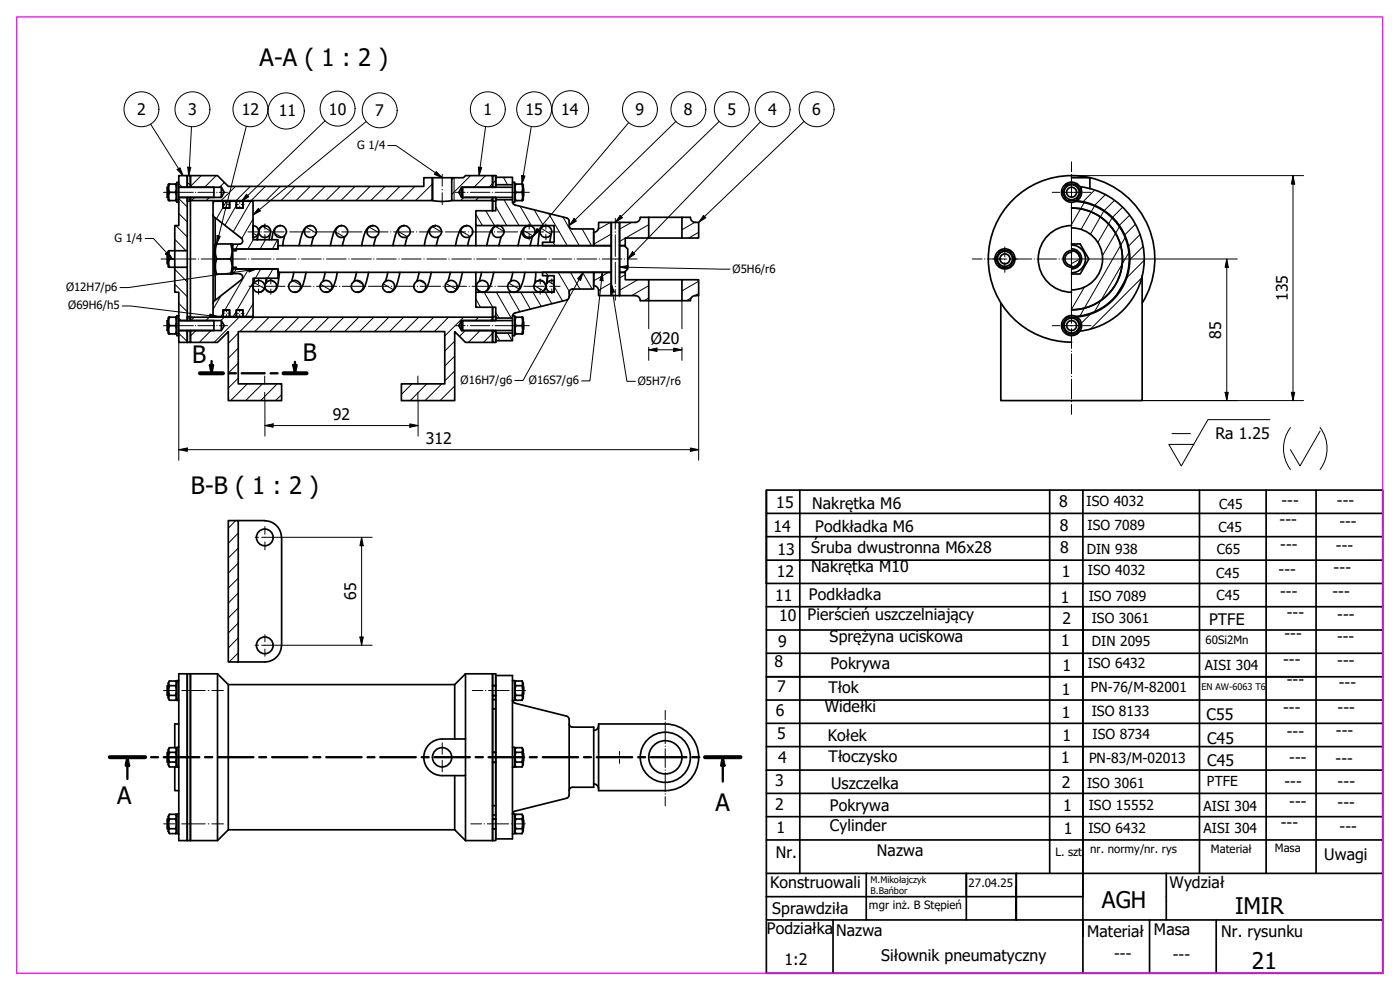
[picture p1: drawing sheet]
<svg xmlns="http://www.w3.org/2000/svg" width="420mm" height="297mm" viewBox="0 0 420 297" stroke-linecap="round" stroke-linejoin="round" font-family="sans-serif">
<!-- layer: Kreskowanie (ISO) -->
<g fill="none" stroke="#000" stroke-width=".3">
<path d="M53.7 55.1l1 1.1M53.7 59.6l2.5 2.5M55.8 52.7l.4 .4M56.2 54.8l.9 .6M56.2 59.5l.9 .6M58.4 59.2l-1 1M60.4 52.7l-3.3 3.2M62.9 59.2l-1.1 1M64.9 52.7l-3.5 3.5M67.3 54.8l-1.5 1.4M70.7 55.9l-4.3 4.3M75.1 55.9l-4.2 4.3"/>
<path d="M79.6 55.9l-4.2 4.3M84.1 55.9l-4.3 4.3M88.6 55.9l-4.3 4.3M93.1 55.9l-4.3 4.3M97.6 55.9l-4.3 4.3M102.1 55.9l-4.3 4.3M106.6 55.9l-4.3 4.3M111.1 55.9l-4.3 4.3M115.6 55.9l-4.3 4.3M120 55.9l-4.2 4.3M124.5 55.9l-4.2 4.3M129.9 59.6l-.7 .6"/>
<path d="M129.9 55.1l-5.2 5.1M136.1 53.3l-.5 .6M139.2 59.2l-1 1M141.2 52.7l-5.6 5.6M143.7 59.2l-1 1M145.7 52.7l-3.5 3.5M148.2 59.2l-1 1M148.8 54.1l-2.1 2.1M151.1 53.2l1.2 2.2M151.3 59.9l4.5 7.8M324.9 56.2l-.5 .5M328.5 57.1l-3.5 3.5"/>
<path d="M331.7 58.5l-3.2 3.1M52.5 71.8l3.3 3.4M52.8 67.7l3.4 3.4M53.7 64.1l2.5 2.5M64.3 60.4l-.4 .7M67.9 60.4l-2.9 5.2M70.9 61.6l-3.4 6M71.5 73.3l-.8 1.4M72.5 60.4l.4 .5M75.3 60.4l-5.3 9.2M75.9 65.7l-3.4 5.9M75.9 70l1.3 .7"/>
<path d="M76 71.9l-1.6 2.8M78.7 67.9l2.5 1.4M79.7 71.9l-1.7 2.8M82.5 70l2 1.2M83.3 71.9l-1.6 2.8M91.9 68.2l3 1.7M100.8 69.6l2.5 1.5M110.8 68.1l2.9 1.7M119.5 69.5l2.7 1.5M129.7 68l2.8 1.6M138.3 69.3l2.8 1.6M142.8 64.3l2 3.4"/>
<path d="M145.8 63.2l2.6 4.5M148.7 67.9l2.6 1.6M148.8 62l3.3 5.7M156.1 61.9l3.3 5.8M157.1 69.1l2.9 1.7M160.3 63l2.8 4.7M162.4 68.5l3 1.8M162.8 73.6l.1 .1M164.7 64.1l5.5 9.6M166 72.7l.6 1M168.9 65.1l5 8.6M174.7 68.7l2.8 5"/>
<path d="M183.2 66.7l-3.7 2.1M183.5 70.2l-5.3 3.1M189.5 66.7l-3.6 2.1M194.7 71l-.7 .4M194.7 67.4l-8.8 5M204.9 65.2l-.2 .1M208.6 66.7l-3.9 2.2M209.7 69.7l-3 1.7M321.8 60.7l-.2 .4M321.9 75.3l-.3 .1M324.1 77.7l-2.5 1.4M325.4 60.8l-3.8 6.6"/>
<path d="M328.5 61.8l-4.1 7.1M331.2 63.4l-4 6.9M333.7 65.5l-4.3 7.3M334.4 60.2l-3.1 3M335.9 68.1l-5.1 8.7M336.9 62.2l-3.1 3.1M337.6 71.4l-13.5 23.4M338.8 75.8l-10.3 17.7M339 64.6l-3.1 3.1M340.7 67.4l-3.2 3.1M342.1 70.4l-3.5 3.5M343 74l-4 4"/>
<path d="M343.3 78.2l-5.2 5.2M52.5 85.3l3.7 3.7M52.5 80.8l3.7 3.8M53.7 100l2.5 2.5M53.7 95.5l.7 .7M53.7 91l2.5 2.5M56.2 95.2l.9 .6M56.8 99.2l.3 .2M58.3 95.2l-1 1M58.8 99.2l-1.7 1.6M62.8 95.2l-1 1M63.3 99.2l-3.5 3.5"/>
<path d="M66.3 88.8l-2.4 4M67.3 95.2l-1 1M70.9 80.7l-.8 1.4M70.9 93.4l-.9 1.6M70.9 94.8l.2 .2M71.5 100l-3 3M71.8 95.2l-7.5 7.5M74.6 80.7l-8.2 14.3M75.9 84.8l-4.8 8.2M75.9 91.1l-2.2 3.9M76.3 95.2l-4.3 4.3M76.3 84.8l3 1.7"/>
<path d="M78.2 80.7l-1.6 2.8M79.8 86.9l1.5 .8M80.8 95.2l-4.3 4.3M81.6 84.3l1 .5M81.9 80.7l-1.6 2.8M85.3 95.2l-4.3 4.3M88 84.3l2.2 1.2M89.7 95.2l-4.2 4.3M94.2 95.2l-4.2 4.3M96.1 85.3l3.1 1.7M98.7 95.2l-4.3 4.3M103.2 95.2l-4.3 4.3"/>
<path d="M107 84.2l1.9 1.1M107.7 95.2l-4.3 4.3M112.2 95.2l-4.3 4.3M115 85.1l3 1.8M116.7 95.2l-4.3 4.3M121.2 95.2l-4.3 4.3M124.7 87.1l.9 .5M125.7 95.2l-4.4 4.3M126 84.2l1.6 .9M130.2 95.2l-4.3 4.3M133.9 85.1l3 1.7M134.6 95.2l-4.2 4.3"/>
<path d="M139.1 95.2l-5.6 5.6M139.6 99.2l-1.7 1.7M142.8 89.7l1.4 2.5M143.3 86.8l1.5 .9M143.6 95.2l-1 1M144.1 99.2l-3.5 3.5M145.1 84.2l1.1 .6M145.3 87.7l2.6 4.5M148.3 95l-1.2 1.2M148.6 99.2l-3.5 3.5M148.8 93.8l1 1.6M149 87.7l4.4 7.7"/>
<path d="M152.4 99.9l1.3 2.3M152.7 87.7l3.3 5.8M152.7 84.9l3.1 1.8M156.3 87.7l2.9 5.1M160 87.7l2.4 4.2M160.3 85.6l2.8 1.7M163.6 87.7l2 3.4M163.8 81.7l.6 1M164.7 84.5l1.6 1M166.3 86l2.5 4.3M167.5 81.7l3.4 5.8M171.2 81.7l2.9 5"/>
<path d="M174.8 81.7l2.9 5M182.6 81.7l-4.4 2.6M183.5 88.6l-.3 .1M183.5 84.9l-3.9 2.2M187.6 82.4l-1.7 1M191.4 83.9l-5.5 3.2M194.7 89.4l-1.4 .8M194.7 85.7l-5.2 3M207.5 89.3l-1.5 .9M209.7 88.1l-1.2 .7M209.7 84.4l-5 2.9M325.4 86.2l-3.8 6.6"/>
<path d="M327.3 94.2l-2.8 2.8M337.7 84l-2.6 4.4M342.6 83.4l-15.3 15.3M56.2 102.5l.3 .2M71.5 113.5l-3 2.9M71.5 109l-3 2.9M71.5 104.4l-3 3.1M74.2 115.2l-5 5M78.7 115.2l-5 5M83.2 115.2l-5 5M84.5 118.4l-1.8 1.8M123.6 115.2l-3.1 3.1"/>
<path d="M128.1 115.2l-5 5M132.6 115.2l-5 5M136.5 115.8l-4.4 4.4M136.5 111.3l-3 3M136.5 106.9l-3 2.9M136.5 102.3l-3 3M148.8 100.1l1.2 2.1M70.7 156.2l-2.2 2.3M71.5 159.9l-3 3.1M71.5 177.9l-3 3.1M71.5 173.5l-3 3M71.5 169l-3 2.9"/>
<path d="M71.5 164.5l-3 2.9M71.5 195.9l-2.7 2.7M71.5 191.4l-3 3M71.5 186.9l-3 3M71.5 182.4l-3 3"/>
</g>
<!-- layer: Widoczne (ISO) -->
<g fill="none" stroke="#000" stroke-width=".51">
<path d="M50.5 56.2h-.3v3h.3M50.9 55.2a3.1 3.1 0 0 0 0 2.5M50.9 57.7a3.1 3.1 0 0 0 0 2.5M50.9 57.7h1.8M52.7 55.2l.2 1.2-.2 3.8M53.1 54.7h.6v6h-.6zM53.1 55.5l-.2-.3h-2.3l-.1 .3 .1 4.7h2.3l.2-.3M53.7 54.7v-2h2.5v3.5h-2.5h10.5v3h-10.5M56.2 59.2v16h-3.7v-7.5h1.2v-7M56.2 52.7h.9v3.5h-.9zM56.2 59.2h.9v1.2h-.9zM66.4 56.2l.9 1.5-.9 1.5h-9.3v1h72.8v-6.9h-2.7v2.6h-58.7l-3.2-3.2h-8.2v3.5h9.3v3"/>
<path d="M129.9 53.3h5.7M135.6 53.3h3.5l.6-.6h8.1v3.5h-9.2l-.9 1.5 .9 1.5h9.2v1h-12.2zM138.6 56.2v.2M138.6 59v.2M138.9 56.2v3M147.8 52.7h1v3.5h-1zM147.8 59.2h1v1.2h-1zM148.8 52.7v.5M148.8 55.4v.8M148.8 59.2v.7M148.8 55.4h5M153.8 59.9h-5v3.3h-6v4.5h23.5v5h-3.5v1h15.4v-5h-6.4a.99 .99 0 0 1-1-1v-1.4"/>
<path d="M153.8 54.7v-1.5h-5v2.2M153.8 56.2h-14.9l-.5 .3v2.4l.5 .3h14.9M153.8 54.7h.6v6h-.6zM154.4 55.5l.2-.3h2.2l.2 .3v4.4l-.2 .3h-2.2l-.2-.3M154.8 55.2a3.1 3.1 0 0 0 0 2.5 3.1 3.1 0 0 0 0 2.5M154.8 57.7h1.9M156.7 57.7l.1 1.3-.1 1.2M156.7 55.2l.1 1.2-.1 1.3M157 56.4v2.6M320.2 55.2h2.8l1.5 2.5-1.5 2.5h-2.8l-1.5-2.5zM321.6 53.3h5.5v3.3M324.1 56a21.8 21.8 0 0 1 19.3 21.7 21.8 21.8 0 0 1-19.3 21.6"/>
<path d="M50.5 76.2h-.3v3h.3M50.6 75.2h1.9v5h-1.9l-.1-.3zM50.9 75.2a3.1 3.1 0 0 0 0 2.5M50.9 77.7a3.1 3.1 0 0 0 0 2.5M50.9 77.7h1.6M56.2 75.2v5M57.1 60.4v34.6M63.9 64.4l.2 .6 .5 .3M63.9 64.4v-4h3v2h2v-2h2v2h2v-2h3v11.5h7.5v2.8h-13.6M63.9 64.4v30.6h3v-2h2v2h2v-2h2v2h3v-11.5h7.5v-2.8h-13.6M64.5 75.7v4M64.6 65.3l7.9 6.2a.98 .98 0 0 1 .3 1.1 .98 .98 0 0 1-.9 .7"/>
<path d="M64.6 65.3v8M65 73.2a6.9 6.9 0 0 0 0 4.5 6.9 6.9 0 0 0 0 4.5M65 77.7h4.2M66.9 60.4h2v2h-2zM69.2 73.2a5.9 5.9 0 0 1 0 4.5 5.9 5.9 0 0 1 0 4.5M69.8 75.2h1.1v-.5h12.5v-1h100.1v8h-100.1v-1h-12.5v-.5h-1.1M69.8 73.6l-.1-.4h-5.1l-.1 .4v8.2l.1 .4h5.1l.1-.4M69.8 73.6v8.2M70.9 60.4h2v2h-2zM71.8 73.3h-2v.3M75.9 67.7a1.78 1.78 0 0 1 1.8 1.8 1.78 1.78 0 0 1-1.8 1.7zM77.4 70.3l-.2 1.6"/>
<path d="M77.4 70.4l-.2 1.5M79.5 67.7l-.8 .2-.7 .5-.4 .9M81 70.4l-.2 1.5M84.1 67.7a2.76 2.76 0 0 0-2.3 2.8l-.3 1.4M85.4 70.7l-.6 3M93.2 67.7a2.84 2.84 0 0 0-2.6 2.5l-.9 3.5M94.1 71l-.7 2.7M102.6 67.7a3.1 3.1 0 0 0-2.8 3.2l-.7 2.8M103.5 71l-.8 2.7M112 67.7a2.71 2.71 0 0 0-2.6 2.5l-.9 3.5M112.9 71l-.8 2.7M121.3 67.7a2.72 2.72 0 0 0-2.5 2.5l-.9 3.5"/>
<path d="M122.3 71l-.8 2.7M129.9 60.2a16.2 16.2 0 0 0 5.7 0M130.7 67.7a2.72 2.72 0 0 0-2.5 2.5l-.9 3.5M131.6 71l-.7 2.7M140.1 67.7a2.72 2.72 0 0 0-2.5 2.5l-.9 3.5M141 71l-.7 2.7M142.8 67.7v6M147.8 60.2v3M149.4 67.7a3.2 3.2 0 0 0-2.7 3.2l-.7 2.8M150.4 71l-.7 2.7M153.8 60.7l.3 .5 .4 .3 15.6 3.9 .5 .4 .2 .6M157 68.8a14.5 14.5 0 0 0-1.6 4.9"/>
<path d="M158.7 67.7a1.87 1.87 0 0 0-1.9 2.4 1.87 1.87 0 0 0 3 .9M159.8 70.9l-.7 2.8M163.8 67.7a2.16 2.16 0 0 0-2 2.4l-.4 3.6M165.4 70.4l-.4 2.3M178.2 69.7v4h5.3v-7h-3.9v1.5a1.49 1.49 0 0 1-1.5 1.5M183.5 66.7h2.4v22h-2.4zM185.9 73.7h1.5l1 1v6l-1 1h-1.5zM187.6 73.7v.3M190.7 66.7h-4.8v7h1.7v-2.3h7.1v-6.2h-2.5a1.49 1.49 0 0 1-1.5 1.5M194.7 71.4h10M194.7 65.2h10M208.7 66.7h1v4.7h-5v-6.2h2.5a1.49 1.49 0 0 0 1.5 1.5"/>
<path d="M300.2 75.2h2.8l1.5 2.5-1.5 2.5h-2.8l-1.5-2.5zM321.6 73.2h2.6l2.6 4.5-2.6 4.5h-2.6M321.6 67.7a10 10 0 0 0-10 10 10 10 0 0 0 10 10M321.6 75.7a2 2 0 0 0-2 2 2 2 0 0 0 2 2M321.6 74.7a3 3 0 0 1 3 3 3 3 0 0 1-3 3M321.6 73.5a4.2 4.2 0 0 1 4.2 4.2 4.2 4.2 0 0 1-4.2 4.1M321.6 68.4a9.3 9.3 0 0 1 9.3 9.3 9.3 9.3 0 0 1-9.3 9.3M321.6 62.4a15.3 15.3 0 0 1 15.3 15.3 15.3 15.3 0 0 1-15.3 15.2M322.8 60.4a17.3 17.3 0 0 1 16.1 17.3 17.3 17.3 0 0 1-16.1 17.2M323.1 60.3a17.5 17.5 0 0 1 16 17.4 17.5 17.5 0 0 1-16 17.4M50.5 96.2h-.3v3h.3M50.9 95.2a3.3 3.3 0 0 0 0 2.5"/>
<path d="M50.9 97.7a3.1 3.1 0 0 0 0 2.5M50.9 97.7h1.8M52.7 95.2l.2 1.2-.2 3.8M53.1 94.7h.6v6h-.6zM53.1 95.5l-.2-.3h-2.3l-.1 .3 .1 4.7h2.3l.2-.3M53.7 94.7v-7h-1.2v-7.5h3.7v16h-2.5h10.5v3h-10.5h2.5v3.5h-2.5v-2M56.2 99.2h.9v3.5h-.9zM56.2 95h.9v1.2h-.9zM57.1 95.2h90.7v1h-9.2l-.9 1.5 .9 1.5h9.2v3.5h-8.1l-3.2-3.2v20.7h-16v-5h13v-15.7h-62v15.7h13v5h-16v-20.7l-3.2 3.2h-8.2v-3.5h9.3l.9-1.5-.9-1.5h-9.3zM64.6 82.1v8M64.6 90.1l-.5 .4-.2 .5M66.4 96.2v3"/>
<path d="M66.9 93h2v2h-2zM69.8 81.8v.3h2M70.9 93h2v2h-2zM71.9 82.2a.98 .98 0 0 1 .9 .6 .98 .98 0 0 1-.3 1.1M72.5 83.9l-7.9 6.2M76.3 83.5l-.2 1.5M79.5 86.2l-.7 1.1-1.1 .4M79.9 83.5l-.2 1.6M80.1 83.5l-.2 1.3M83.9 81.7l-.7 4.3a1.98 1.98 0 0 1-1.9 1.7M88.2 81.7l-.7 2.7M91.9 81.7l-.3 1a6.6 6.6 0 0 1-2.1 4.7l-1 .3"/>
<path d="M97.6 81.7l-.7 2.7M101.2 81.7a9.8 9.8 0 0 1-2.1 5.5l-1.2 .5M107 81.7l-.8 2.7M110.6 81.7a9.8 9.8 0 0 1-2.1 5.5l-1.2 .5M116.4 81.7l-.8 2.7M120 81.7a9 9 0 0 1-2.3 5.7l-1.1 .3M125.8 81.7l-.8 2.7M129.4 81.7a9 9 0 0 1-2.3 5.7l-1.1 .3M135.2 81.7l-.8 2.7M138.6 96.2v.2M138.6 99v.2M138.8 81.7l-.7 2.8a3.2 3.2 0 0 1-2.7 3.2"/>
<path d="M138.9 96.2v3M142.8 81.7v6M144.5 81.7l-.7 2.7M147.8 99.2h1v3.5h-1zM147.8 95h1v1.2h-1zM147.8 92.2v3M148.2 81.7a9.8 9.8 0 0 1-2.1 5.5l-1.3 .5M148.8 95.4v.8M148.8 99.2v.7M153.8 99.9h-5v2.3h5v-1.5M153.8 96.2h-14.9l-.5 .3v2.4l.5 .3h14.9M153.8 94.7h.6v6h-.6z"/>
<path d="M153.8 94.7l.3-.5 .5-.3 15.5-3.9 .7-.6a3.2 3.2 0 0 1 .3-2.4l.7-.3h6.4v-5h-15.4v1h3.5v5h-23.5v4.5h6v3.2h5M153.9 81.7l-.7 2.7M154.4 95.5l.2-.3h2.2l.2 .3v4.4l-.2 .3h-2.2l-.2-.3M154.8 95.2a3.3 3.3 0 0 0 0 2.5 3.1 3.1 0 0 0 0 2.5M154.8 97.7h1.9M156.7 97.7l.1 1.3-.1 1.2M156.7 95.2l.1 1.2-.1 1.3M157 96.4v2.5M157.5 81.7a9.8 9.8 0 0 1-2.1 5.5l-1.2 .5M160.8 81.7l-.3 3.2M161.1 84.4a1.78 1.78 0 0 1 2.7 1 1.78 1.78 0 0 1-1.7 2.3M163.9 86.2l-.4 .7"/>
<path d="M164.3 82.7l-.2 2.4M164.4 82.7l-.3 2.3M164.5 84.5l1.1-.4 .7 .2v3.3a1.78 1.78 0 0 1-2.2-.8 1.78 1.78 0 0 1 .4-2.3zM166.3 87.6l-.6 .1M178.1 85.7a1.49 1.49 0 0 1 1.5 1.5v1.5h3.9v-7h-5.3v4M187.6 81.5v.2M190.7 88.7h-4.8v-7h1.7v2.2h7.1v6.3h-2.5a1.49 1.49 0 0 0-1.5-1.5M194.7 83.9h10M194.7 90.2h10M208.7 88.7h1v-4.8h-5v6.3h2.5a1.49 1.49 0 0 1 1.5-1.5M320.2 95.2h2.8l1.5 2.5-1.5 2.5h-2.8l-1.5-2.5zM342.8 82.7v37.5h-42.4v-29.2"/>
<path d="M342.8 90.9a25 25 0 0 0-12.1-36.5 25 25 0 0 0-33.7 18.7 25 25 0 0 0 24.6 29.6M148.8 102.2v.5M68.5 156.2h3v42.4h-3zM71.5 156.2h8M79.5 156.3a5 5 0 0 1 5 4.9v32.4M71.5 198.6h8M84.5 193.6a5 5 0 0 1-5 5M50.5 205.7h-.3v3h.3M50.9 204.3a1.09 1.09 0 0 0 0 1.4 4.3 4.3 0 0 0 0 2.9 1.18 1.18 0 0 0 0 1.5M50.9 204.3l-.4 .7v4.4l.4 .7h1.8M50.9 205.7h1.8M50.9 208.6h1.8"/>
<path d="M50.9 204.3h1.8M52.7 204.3l.2 .7-.2 .7 .2 1.5-.2 2.9M52.7 204.3l.4 .7M53.1 209.4l-.4 .7M53.7 202.2h2.5v50h-2.5zM53.7 204.2h-.6v6h.6M53.7 217.2h-1.2v7.1M56.2 202.2h.9v50h-.9zM65.3 202.2h-8.2v50h8.2l3.2-3.2M65.3 202.2l3.2 3.2h68M65.3 202.2v50M68.5 205.4v43.6"/>
<path d="M136.5 205.4v16.3M139.7 202.2h9.1v50h-1M139.7 202.2v19.5M139.7 202.2l-3.2 3.2M147.8 202.2v50M147.8 212.7h1M147.8 209.9h1M147.8 205.7h1M147.8 208.7h1M148.8 202.7h5v49h-5zM153.8 204.2h.6v6h-.6l.5 .7 15.8 4 .7 .6v23.1M154.4 209.4l.4 .7"/>
<path d="M154.8 204.3a1.09 1.09 0 0 0 0 1.4 4.3 4.3 0 0 0 0 2.9 1.18 1.18 0 0 0 0 1.5M154.8 205.7h1.9M154.8 204.3l-.4 .7M154.8 210.1h1.9M154.8 208.6h1.9M154.8 204.3h1.9M156.7 204.3l.1 .7-.1 .7 .1 1.5-.1 2.9M156.7 204.3l.3 .7v4.4l-.3 .7M157 206v2.5M170.8 217.2a.99 .99 0 0 0 1 1h6.4v18h-6.4a.98 .98 0 0 0-1 1M179.6 217.7a1.49 1.49 0 0 1-1.5 1.5M179.6 217.2h20.1a10 10 0 0 1 10 10 10 10 0 0 1-10 10h-20.1z"/>
<path d="M50.5 225.7h-.3v3h.3M50.9 224.3a1.09 1.09 0 0 0 0 1.4 4.3 4.3 0 0 0 0 2.9 1.18 1.18 0 0 0 0 1.5M50.9 224.3l-.4 .7v4.4l.4 .7h1.8M50.9 225.7h1.8M50.9 228.6h1.8M50.9 224.3h1.8M52.5 230.1v7.1h1.2M52.7 224.3l.2 .7-.2 .7 .2 1.5-.2 2.9M52.7 224.3l.4 .7M53.1 229.4l-.4 .7M53.7 224.2h-.6v6h.6M132.7 221.7a5.5 5.5 0 0 0-5.5 5.5 5.5 5.5 0 0 0 5.5 5.5"/>
<path d="M132.7 221.7h7M136.5 232.7v16.3M139.7 221.7v11h-7M139.7 232.7v19.5M147.8 225.7h1M147.8 228.7h1M153.8 224.2h.6v6h-.6M154.4 229.4l.4 .7M154.8 224.3a1.09 1.09 0 0 0 0 1.4 4.3 4.3 0 0 0 0 2.9 1.18 1.18 0 0 0 0 1.5M154.8 225.7h1.9M154.8 228.6h1.9M154.8 224.3l-.4 .7"/>
<path d="M154.8 230.1h1.9M154.8 224.3h1.9M156.7 224.3l.1 .7-.1 .7 .1 1.5-.1 2.9M156.7 224.3l.3 .7v4.4l-.3 .7M157 226v2.5M170.8 238.5l-.2 .6-.5 .4-15.8 4-.5 .7h.6v6h-.6M178.1 235.2a1.49 1.49 0 0 1 1.5 1.5M50.5 245.7h-.3v3h.3M50.9 244.3a1.09 1.09 0 0 0 0 1.4 4.3 4.3 0 0 0 0 3 1.18 1.18 0 0 0 0 1.4M50.9 244.3l-.4 .7v4.4l.4 .7h1.8M50.9 245.7h1.8M50.9 248.7h1.8"/>
<path d="M50.9 244.3h1.8M52.7 244.3l.2 .7-.2 .7 .2 1.5-.2 2.9M52.7 244.3l.4 .7M53.1 249.4l-.4 .7M53.7 244.2h-.6v6h.6M68.5 249h68M136.5 249l3.2 3.2M139.7 252.2h8.1M147.8 241.7h1M147.8 244.5h1M147.8 245.7h1M147.8 248.7h1"/>
<path d="M154.4 249.4l.4 .7M154.8 244.3a1.09 1.09 0 0 0 0 1.4 4.3 4.3 0 0 0 0 3 1.18 1.18 0 0 0 0 1.4M154.8 245.7h1.9M154.8 244.3l-.4 .7M154.8 250.1h1.9M154.8 248.7h1.9M154.8 244.3h1.9M156.7 244.3l.1 .7-.1 .7 .1 1.5-.1 2.9M156.7 244.3l.3 .7v4.4l-.3 .7M157 246v2.5"/>
<circle cx="321.6" cy="57.7" r="3"/>
<circle cx="321.6" cy="57.7" r="1.49"/>
<circle cx="321.6" cy="57.7" r="2.25"/>
<circle cx="79.5" cy="69.5" r="1.78"/>
<circle cx="84.1" cy="69.5" r="1.78"/>
<circle cx="93.2" cy="69.5" r="1.8"/>
<circle cx="102.5" cy="69.5" r="1.78"/>
<circle cx="111.9" cy="69.5" r="1.8"/>
<circle cx="121.3" cy="69.5" r="1.8"/>
<circle cx="130.7" cy="69.5" r="1.8"/>
<circle cx="140.1" cy="69.5" r="1.8"/>
<circle cx="149.5" cy="69.5" r="1.78"/>
<circle cx="158.8" cy="69.5" r="1.78"/>
<circle cx="163.8" cy="69.5" r="1.74"/>
<circle cx="301.6" cy="77.7" r="3"/>
<circle cx="301.6" cy="77.7" r="1.49"/>
<circle cx="301.6" cy="77.7" r="2.25"/>
<circle cx="321.6" cy="77.7" r="2.51"/>
<circle cx="77.7" cy="85.9" r="1.76"/>
<circle cx="81.3" cy="85.9" r="1.76"/>
<circle cx="88.4" cy="85.9" r="1.78"/>
<circle cx="97.8" cy="85.9" r="1.78"/>
<circle cx="107.2" cy="85.9" r="1.78"/>
<circle cx="116.6" cy="85.9" r="1.78"/>
<circle cx="126" cy="85.9" r="1.78"/>
<circle cx="135.4" cy="85.9" r="1.76"/>
<circle cx="144.8" cy="85.9" r="1.78"/>
<circle cx="154.2" cy="85.9" r="1.78"/>
<circle cx="162" cy="85.9" r="1.78"/>
<circle cx="321.6" cy="97.7" r="3"/>
<circle cx="321.6" cy="97.7" r="1.49"/>
<circle cx="321.6" cy="97.7" r="2.25"/>
<circle cx="79.5" cy="161.2" r="2.51"/>
<circle cx="79.5" cy="193.6" r="2.51"/>
<circle cx="132.7" cy="227.2" r="2.89"/>
<circle cx="199.7" cy="227.2" r="7.5"/>
<circle cx="199.7" cy="227.2" r="5"/>
</g>
<!-- layer: Linia przerwania (ISO) -->
<path d="M321.6 52.7v2M321.6 60.7v34M321.6 100.7v2" fill="none" stroke="#000" stroke-width=".3"/>
<!-- layer: Linia przekroju (ISO) -->
<g fill="none" stroke="#000" stroke-width=".7">
<path d="M60 112h6.9M63 109.5h.9l-.4 2.5zM63.5 108.3v3.7M68.7 112h2.1M72.5 112h6.9M81.2 112h2.1M85.1 112h6.9M88 109.5h1l-.5 2.5zM88.5 108.6v3.4M33 227.2h10.6M38.2 227.2l.5 2.5h-1zM38.2 227.2v6.5"/>
<path d="M45.3 227.2h2.1M49.1 227.2h10.7M61.5 227.2h2.2M65.4 227.2h10.7M77.8 227.2h2.1M81.7 227.2h10.6M94 227.2h2.1M97.9 227.2h10.6M110.3 227.2h2.1M114.1 227.2h10.7M126.6 227.2h2.1M130.4 227.2h10.6"/>
<path d="M142.7 227.2h2.2M146.6 227.2h10.7M159 227.2h2.1M162.9 227.2h10.6M175.3 227.2h2.1M179.1 227.2h10.6M191.5 227.2h2.1M195.3 227.2h10.7M207.8 227.2h2.1M211.6 227.2h10.6M216.9 227.2l.5 2.5h-1zM216.9 227.2v7.3"/>
</g>
<path d="M60 112h6.9M85.1 112h6.9M33 227.2h10.6M211.6 227.2h10.6" fill="none" stroke="#000" stroke-width="1.2"/>
<path d="M63 109.5h.9l-.4 2.5zM88 109.5h1l-.5 2.5zM38.2 227.2l.5 2.5h-1zM216.9 227.2l.5 2.5h-1z" fill="#000"/>
<!-- layer: Geometria szkicu (ISO) -->
<g fill="none" stroke="#000" stroke-width=".3">
<path d="M49.1 57.7h2.5M52.3 57.7h.1M53 57.7h5M58.6 57.7h.1M59.4 57.7h5M65 57.7h.2M65.8 57.7h2.5M129.6 53.3v6.9h.5M132.7 52.3v3.6M132.7 56.8v.1M132.7 57.8v3.6M135.8 53.3h.5v6.9"/>
<path d="M136.7 57.7h2.9M140.3 57.7h.1M141.2 57.7h5.8M147.7 57.7h.1M148.6 57.7h5.8M155.1 57.7h.2M156 57.7h2.9M315.8 57.7h2.3M318.6 57.7h.1M319.3 57.7h4.5M321.6 48.6v2.9M321.6 52.3v.1"/>
<path d="M321.6 53.1v6M321.6 59.9v.1M324.5 57.7h.1M325.1 57.7h2.3M48.3 77.7h2.9M52 77.7h.1M52.9 77.7h5.9M59.5 77.7h.1M60.4 77.7h5.9M66.7 61.4h.8M67.1 77.7h.1M67.9 61.8v.8"/>
<path d="M67.9 77.7h6M67.9 60.2v.8M68.3 61.4h.8M70.7 61.4h.9M71.9 60.2v.8M71.9 61.8v.8M72.4 61.4h.9M74.4 69.6h3.1M74.5 77.7h.2M75.4 77.7h5.9M78.3 69.6h.1M79.2 69.6h6.1"/>
<path d="M79.5 67.2v1.6M79.5 70.3v1.7M82.1 77.7h.1M82.9 77.7h5.9M86 69.6h.2M86.9 69.6h6.2M89.6 77.7h.1M90.5 77.7h5.9M93.9 69.6h.1M94.7 69.6h6.1M97.1 77.7h.1M98 77.7h5.9"/>
<path d="M101.7 69.6h.1M102.6 69.6h6M104.6 77.7h.2M105.5 77.7h5.9M109.4 69.6h.1M110.3 69.6h6.2M112.1 77.7h.2M113 77.7h5.9M117.2 69.6h.1M118.1 69.6h6.1M119.7 77.7h.1M120.5 77.7h5.9"/>
<path d="M125 69.6h.1M125.9 69.6h6.1M127.2 77.7h.1M128.1 77.7h5.9M132.8 69.6h.1M133.7 69.6h6.1M134.7 77.7h.1M135.6 77.7h5.9M140.6 69.6h.1M141.5 69.6h6.1M142.2 77.7h.2M143.1 77.7h5.9"/>
<path d="M148.3 69.6h.2M149.2 69.6h6.2M149.7 77.7h.2M150.6 77.7h5.9M156.1 69.6h.2M157 69.6h6.1M157.3 77.7h.1M158.1 77.7h5.9M158.8 67.2v1.6M158.8 70.3v1.7M163.8 67.2v1.6M163.8 70.3v1.7"/>
<path d="M163.9 69.6h.1M164.8 77.7h.1M164.8 69.6h3.1M165.7 77.7h5.9M172.3 77.7h.1M173.2 77.7h5.9M179.8 77.7h.2M180.7 77.7h5.9M184.7 65.5v3.3M184.7 69.5v.2M184.7 70.5v6.4M184.7 77.7v.1"/>
<path d="M184.7 78.7v6.4M187.3 77.7h.2M188.2 77.7h3M291.8 77.7h2.9M295.5 77.7h.1M296.3 77.7h5.9M301.6 74.1v3M301.6 77.8v.2M301.6 78.7v3M302.9 77.7h6.7M310.4 77.7h.1M311.2 77.7h5.9"/>
<path d="M317.8 77.7h.1M318.6 77.7h3M321.6 60.8v5.9M321.6 67.4v.1M321.6 68.3v6M321.6 75v.1M321.6 75.9v5.9M49.1 97.7h2.5M52.3 97.7h.1M53 97.7h5M58.6 97.7h.1M59.4 97.7h5"/>
<path d="M65 97.7h.2M65.8 97.7h2.5M66.7 94h.8M67.9 92.8v.8M67.9 94.3v.8M68.3 94h.8M70.7 94h.9M71.9 92.8v.8M71.9 94.3v.8M72.4 94h.9M74.7 85.9h3.1M77.6 83.7v1.5"/>
<path d="M77.6 86.7v1.6M78.5 85.9h.2M79.4 85.9h6.1M81.3 83.7v1.5M81.3 86.7v1.6M86.3 85.9h.1M87.2 85.9h6.1M94.1 85.9h.1M95 85.9h6.1M101.9 85.9h.1M102.7 85.9h6.2M109.7 85.9h.1"/>
<path d="M110.6 85.9h6M117.4 85.9h.1M118.3 85.9h6.2M125.2 85.9h.1M126.1 85.9h6.1M133 85.9h.1M133.9 85.9h6.1M136.7 97.7h2.9M140.3 97.7h.1M140.8 85.9h.1M141.2 97.7h5.8M141.7 85.9h6.1"/>
<path d="M147.7 97.7h.1M148.5 85.9h.2M148.6 97.7h5.8M149.4 85.9h6.2M155.1 97.7h.2M156 97.7h2.9M156.3 85.9h.2M157.2 85.9h6.1M162.1 83.7v1.5M162.1 86.7v1.6M164.1 85.9h.1M165 85.9h3.1"/>
<path d="M165.6 83.7v1.4M165.6 86.7v1.4M184.7 85.9v.1M184.7 86.9v3.2M315.8 97.7h2.3M318.6 97.7h.1M319.3 97.7h4.5M321.6 82.6v.1M321.6 83.4v6M321.6 90.2v.1M321.6 91v6M321.6 97.7v.1"/>
<path d="M321.6 98.6v6M324.5 97.7h.1M325.1 97.7h2.3M79.4 112.8v2.4M79.4 117.7v2.5M125.4 117.7l.1 2.5h-5M125.4 112.8v2.4M321.6 105.3v.2M321.6 106.2v5.9M321.6 112.9v.1M321.6 113.8v5.9M79.5 120.2h5"/>
<path d="M321.6 120.4v.2M321.6 121.3v3M79.5 158v2.3M76.6 161.2h1M78.5 161.2h1M79.5 162.6v2.4M76.6 193.6h1M78.5 193.6h1M79.5 190.4v2.2M79.5 194.7v2.2M49.1 207.2h3.5M53.5 207.2h.2"/>
<path d="M54.5 207.2h7.1M62.5 207.2h.2M63.6 207.2h3.5M141.7 207.2h3.2M145.7 207.2h.1M146.6 207.2h6.2M153.7 207.2h.1M154.6 207.2h3.1M199.6 213.2v2.7M199.6 216.6v.2M199.6 217.5v5.6M132.7 222.9v3.4"/>
<path d="M132.7 227.1v.2M132.7 228.1v3.5M184.7 227.2h1.2M185.9 225.5v1.1M185.9 227.8v1.2M199.6 223.8v.2M199.6 224.6v5.7M199.6 231v.1M199.6 231.8v5.7M199.6 238.2v.1M199.6 239v2.8M49.1 247.2h3.5"/>
<path d="M53.5 247.2h.2M54.5 247.2h7.1M62.5 247.2h.2M63.6 247.2h3.5M141.3 247.2h3.2M145.3 247.2h.1M146.2 247.2h6.5M153.5 247.2h.1M154.4 247.2h3.3"/>
<circle cx="85.9" cy="33.3" r="5.4"/>
<circle cx="171.2" cy="32.7" r="5.5"/>
</g>
<g fill="none" stroke="#000" stroke-width=".51">
<path d="M230 147.1v6.9h185M230 154v21.1v-28h185v28M240 147.1v56h-10M315 147.1v28h-85v6.9M325 147.1v28h-10v28h-75v59M360 147.1v28h-35v6.9M380 147.1v28h-20v87M395 147.1v28h-15v87M230 168.1h185M230 161h185M230 182v21.1M230 196h185"/>
<path d="M230 189h185M230 182h185M325 182v21.1v-21.1M325 182v110M415 182v-6.9h-20v87M415 182v21.1M230 203.1v20.9M230 217h185M230 210h185M230 203.1h185M395 203.1h-80v59M415 203.1v59h-65"/>
<path d="M230 231.1v37.9M230 224v7.1M230 238h185M230 231.1h185M230 224h185M230 252h185M230 245h185M230 262.1h60v6.9M230 269h95M230 276h185M250 276v16M260 262.1v13.9"/>
<path d="M345 276v16M350 262.1h-45v13.9v-13.9h-15v13.9M350 262.1v13.9M365 276v16M415 262.1v29.9h-185v-23"/>
</g>
<!-- layer: ramki -->
<path d="M5 5.1h410v286.9h-410z" fill="none" stroke="#f0f" stroke-width=".38"/>
<!-- layer: Wymiar (ISO) -->
<g fill="none" stroke="#000" stroke-width=".3">
<path d="M321.6 52.7h69.6M388 52.7l.6 2.5h-1.1zM388 52.7v67.5M321.6 77.7h49.7M368.2 77.7l.4 2.5h-.9zM368.2 77.7v42.5M194.7 90.2v8.5M204.7 90.2v8.5M209.7 88.7v49.4M53.7 102.7v35.4M194.7 105l2.5-.6v1.1zM194.7 105h10"/>
<path d="M194.7 104.2v3.9M202.2 104.4l2.5 .6-2.5 .5zM204.7 104.2v3.9M367.7 117.7h.9l-.4 2.5zM387.5 117.7h1.1l-.6 2.5zM53.7 134.9l2.5-.5v1zM53.7 134.9h156M79.5 127.7l2.5-.5v1zM79.5 127.7h46M79.5 120.2v10.7M123 127.2l2.5 .5-2.5 .5zM125.5 120.2v10.7"/>
<path d="M207.2 134.4l2.5 .5-2.5 .5zM342.8 120.2h48.4M79.5 161.2h32.2M108.5 161.2l.5 2.6h-1zM108.5 161.2v32.4M79.5 193.6h32.2M108 191.1h1l-.5 2.5z"/>
</g>
<path d="M388 52.7l.6 2.5h-1.1zM368.2 77.7l.4 2.5h-.9zM194.7 105l2.5-.6v1.1zM202.2 104.4l2.5 .6-2.5 .5zM367.7 117.7h.9l-.4 2.5zM387.5 117.7h1.1l-.6 2.5zM53.7 134.9l2.5-.5v1zM79.5 127.7l2.5-.5v1zM123 127.2l2.5 .5-2.5 .5zM207.2 134.4l2.5 .5-2.5 .5zM108.5 161.2l.5 2.6h-1zM108 191.1h1l-.5 2.5z" fill="#000"/>
<!-- layer: Symbol (ISO) -->
<g fill="none" stroke="#000" stroke-width=".3">
<path d="M45.2 37.3l9.7 15.4M57.5 38l-.9 14.7M73.9 37.9l-8.9 35.3M97.5 36.2l-25 24.2M109.9 36.5l-34 28M145.7 38l-1.9 14.7M159.4 38l-2.7 17.2M188.7 36.8l-28.7 34.1M202.8 36.4l-32 31.3M215.8 36.4l-31.1 30.3M228.2 36.6l-39.8 41.1M241.3 36.4l-31.6 30.3"/>
<path d="M53.1 50.8l.9-.5 .9 2.4zM56.3 50.2h1l-.7 2.5zM74 58.3l.7 .7-2.2 1.4zM116.4 43.7h2.5l13.8 9.6M130.9 51.5l1.8 1.8-2.3-1zM143.6 50.2l1 .1-.8 2.4zM156.5 52.6l1 .2-.8 2.4zM43.6 71.6h2.4l5.8 6.1M49.7 76.2l.7-.6 1.4 2.1zM65.2 70.7l.9 .2-1.1 2.3zM77.5 62.5l.7 .8-2.3 1.2zM161.2 68.6l.7 .7-1.9 1.6z"/>
<path d="M172.3 65.6l.7 .7-2.2 1.4zM186.1 64.6l.7 .7-2.1 1.4zM189.8 75.6l.7 .6-2.1 1.5zM211.1 64.6l.7 .7-2.1 1.4zM36.7 91.8h2.5l26.2 3.2M63 94.2l2.4 .8-2.5 .2zM74.6 80.6l2.6 .1-2.5 .9zM77.2 80.7l-38.7 5.6h-2.5M175 81.7l-.8 2.4-.8-.5zM175 81.7l-18 32.5h-2.5M180.8 81.7l.2 2.6-1-.2zM180.8 81.7l-3.8 32.6h-2.4"/>
<path d="M183.5 85.2l.8 2.4-1 .1zM183.5 85.2l4.7 29.2h2.5M185.9 80.1l2.5-.4v.9zM185.9 80.1l33.2 .7M351.7 130.1h5.6M381.1 125.9h-18.6l-8 13.9-3.7-6.5h7.5M387.3 128.3a10.5 10.5 0 0 0 0 12.6M396.2 128.3a10.5 10.5 0 0 1 0 12.6M396.2 129.3l-6.1 10.5-2.8-4.9"/>
<circle cx="42.4" cy="32.8" r="5.2"/>
<circle cx="57.8" cy="32.8" r="5.2"/>
<circle cx="75.2" cy="32.8" r="5.2"/>
<circle cx="101.3" cy="32.6" r="5.2"/>
<circle cx="114" cy="33.1" r="5.2"/>
<circle cx="146.4" cy="32.8" r="5.2"/>
<circle cx="160.3" cy="32.8" r="5.2"/>
<circle cx="192.1" cy="32.8" r="5.2"/>
<circle cx="206.6" cy="32.8" r="5.2"/>
<circle cx="219.6" cy="32.8" r="5.2"/>
<circle cx="231.9" cy="32.8" r="5.2"/>
<circle cx="245.1" cy="32.8" r="5.2"/>
</g>
<g fill="#000">
<path d="M53.1 50.8l.9-.5 .9 2.4zM56.3 50.2h1l-.7 2.5zM74 58.3l.7 .7-2.2 1.4zM130.9 51.5l1.8 1.8-2.3-1zM143.6 50.2l1 .1-.8 2.4zM156.5 52.6l1 .2-.8 2.4zM49.7 76.2l.7-.6 1.4 2.1zM65.2 70.7l.9 .2-1.1 2.3zM77.5 62.5l.7 .8-2.3 1.2zM161.2 68.6l.7 .7-1.9 1.6zM172.3 65.6l.7 .7-2.2 1.4zM186.1 64.6l.7 .7-2.1 1.4z"/>
<path d="M185.9 80.1l2.5-.4v.9zM189.8 75.6l.7 .6-2.1 1.5zM211.1 64.6l.7 .7-2.1 1.4zM63 94.2l2.4 .8-2.5 .2zM74.6 80.6l2.6 .1-2.5 .9zM175 81.7l-.8 2.4-.8-.5zM180.8 81.7l.2 2.6-1-.2zM183.5 85.2l.8 2.4-1 .1z"/>
</g>
<g font-size="7.2">
<text x="77.9" y="19.7">A-A ( 1 : 2 )</text>
<text x="57.7" y="108.9">B</text>
<text x="90.9" y="108.4">B</text>
<text x="57.3" y="148.3">B-B ( 1 : 2 )</text>
<text x="35.2" y="241.1">A</text>
<text x="214.7" y="243.3">A</text>
</g>
<g font-size="6.9">
<text x="330.7" y="272.4">AGH</text>
<text x="370.6" y="274.2">IMIR</text>
<text x="375.7" y="290.6">21</text>
</g>
<g font-size="4.8">
<text x="41.1" y="34.6">2</text>
<text x="56.5" y="34.6">3</text>
<text x="72.6" y="34.6">12</text>
<text x="83.7" y="34.8">11</text>
<text x="98.7" y="34.4">10</text>
<text x="112.6" y="34.8">7</text>
<text x="145.1" y="34.5">1</text>
<text x="157.7" y="34.5">15</text>
<text x="168.4" y="34.5">14</text>
<text x="190.8" y="34.6">9</text>
<text x="205.2" y="34.6">8</text>
<text x="218.3" y="34.5">5</text>
<text x="230.6" y="34.5">4</text>
<text x="243.8" y="34.6">6</text>
<text x="386.5" y="90.4" transform="rotate(-90 386.5 90.4)">135</text>
<text x="366.5" y="101.6" transform="rotate(-90 366.5 101.6)">85</text>
<text x="195.3" y="103.2">Ø20</text>
<text x="99.9" y="126.1">92</text>
<text x="364.7" y="131.8">Ra 1.25</text>
<text x="127.8" y="133.3">312</text>
<text x="233" y="152.4">15</text>
<text x="243.7" y="152.8">Nakrętka M6</text>
<text x="317.9" y="152">8</text>
<text x="384.6" y="151.8">---</text>
<text x="401.2" y="151.8">---</text>
<text x="232.1" y="159.6">14</text>
<text x="244.7" y="159.6">Podkładka M6</text>
<text x="318.1" y="159.4">8</text>
<text x="384" y="157.7">---</text>
<text x="402" y="158.1">---</text>
<text x="233.3" y="166.5">13</text>
<text x="243.5" y="165.8">Śruba dwustronna M6x28</text>
<text x="318.2" y="166">8</text>
<text x="384.2" y="165.1">---</text>
<text x="400.9" y="165.2">---</text>
<text x="233.2" y="173.2">12</text>
<text x="243.4" y="171.7">Nakrętka M10</text>
<text x="318.6" y="173.2">1</text>
<text x="383.7" y="172.4">---</text>
<text x="400.2" y="171.9">---</text>
<text x="242.8" y="179.9">Podkładka</text>
<text x="384.2" y="179.1">---</text>
<text x="399.9" y="179.1">---</text>
<text x="106.9" y="180.1" transform="rotate(-90 106.9 180.1)">65</text>
<text x="232.7" y="180.4">11</text>
<text x="242.4" y="186">Pierścień uszczelniający</text>
<text x="318.3" y="180.9">1</text>
<text x="386.2" y="185.5">---</text>
<text x="401.3" y="186">---</text>
<text x="233.9" y="186.3">10</text>
<text x="318.9" y="187.4">2</text>
<text x="362.8" y="187.5">PTFE</text>
<text x="385.5" y="191.7">---</text>
<text x="233.5" y="194.2">9</text>
<text x="249" y="192.7">Sprężyna uciskowa</text>
<text x="318.5" y="193.9">1</text>
<text x="401.3" y="192.8">---</text>
<text x="232.4" y="200.1">8</text>
<text x="249.2" y="200.6">Pokrywa</text>
<text x="318.8" y="201.2">1</text>
<text x="385.1" y="199.6">---</text>
<text x="401.3" y="199.8">---</text>
<text x="233.2" y="207.6">7</text>
<text x="248.6" y="207.9">Tłok</text>
<text x="318.6" y="208.6">1</text>
<text x="386.2" y="205.5">---</text>
<text x="401.8" y="206.4">---</text>
<text x="232.9" y="214.9">6</text>
<text x="247.5" y="213.7">Widełki</text>
<text x="318.7" y="215.3">1</text>
<text x="385.1" y="213.8">---</text>
<text x="401.4" y="213.9">---</text>
<text x="233.2" y="221.7">5</text>
<text x="362.1" y="216.1">C55</text>
<text x="386.2" y="221">---</text>
<text x="400.9" y="220.9">---</text>
<text x="248.4" y="222.3">Kołek</text>
<text x="318.9" y="222.4">1</text>
<text x="362.3" y="223.4">C45</text>
<text x="233.5" y="228.9">4</text>
<text x="248.7" y="228.7">Tłoczysko</text>
<text x="318.5" y="228.9">1</text>
<text x="362.3" y="229.9">C45</text>
<text x="386.9" y="229">---</text>
<text x="400.8" y="229.3">---</text>
<text x="232.6" y="235.8">3</text>
<text x="249.4" y="236.7">Uszczelka</text>
<text x="318.7" y="236.3">2</text>
<text x="385.5" y="236.2">---</text>
<text x="401.4" y="236.1">---</text>
<text x="232.6" y="243.1">2</text>
<text x="249" y="243.2">Pokrywa</text>
<text x="319.1" y="243.3">1</text>
<text x="386.9" y="242">---</text>
<text x="401.4" y="242.5">---</text>
<text x="233" y="249.9">1</text>
<text x="249" y="249.4">Cylinder</text>
<text x="319.3" y="250.2">1</text>
<text x="384.4" y="248.5">---</text>
<text x="402" y="249.5">---</text>
<text x="232.9" y="257.4">Nr.</text>
<text x="263.1" y="256.8">Nazwa</text>
<text x="397.4" y="257.9">Uwagi</text>
<text x="231.1" y="266.5">Konstruowali</text>
<text x="351" y="266.5">Wydział</text>
<text x="231.8" y="274.2">Sprawdziła</text>
<text x="230.1" y="280.1">Podziałka</text>
<text x="251" y="280.8">Nazwa</text>
<text x="326.3" y="281.2">Materiał</text>
<text x="346.3" y="280.5">Masa</text>
<text x="366.5" y="281">Nr. rysunku</text>
<text x="334.4" y="287.8">---</text>
<text x="235.4" y="289.4">1:2</text>
<text x="264.5" y="288.4">Siłownik pneumatyczny</text>
<text x="352" y="288">---</text>
</g>
<g font-size="4.2">
<text x="327.7" y="214.8">ISO 8133</text>
<text x="326.8" y="229">PN-83/M-02013</text>
</g>
<g font-size="4.1">
<text x="326.1" y="151.9">ISO 4032</text>
<text x="365.9" y="152.7">C45</text>
<text x="326.4" y="159">ISO 7089</text>
<text x="365.7" y="159.6">C45</text>
<text x="326.1" y="166.1">DIN 938</text>
<text x="365.2" y="166.2">C65</text>
<text x="326.5" y="172.5">ISO 4032</text>
<text x="365" y="173.4">C45</text>
<text x="326.8" y="180.3">ISO 7089</text>
<text x="365.1" y="180.1">C45</text>
<text x="327.7" y="186.9">ISO 3061</text>
<text x="327.7" y="193.7">DIN 2095</text>
<text x="326.5" y="200.5">ISO 6432</text>
<text x="361.6" y="201.1">AISI 304</text>
<text x="327.3" y="207.6">PN-76/M-82001</text>
<text x="327.9" y="221.9">ISO 8734</text>
<text x="326.3" y="236.4">ISO 3061</text>
<text x="362.2" y="235.8">PTFE</text>
<text x="326.8" y="243.1">ISO 15552</text>
<text x="361.2" y="243.4">AISI 304</text>
<text x="326.6" y="249.8">ISO 6432</text>
<text x="361.2" y="249.9">AISI 304</text>
</g>
<g font-size="3.4">
<text x="107.2" y="44.7">G 1/4</text>
<text x="34.4" y="72.6">G 1/4</text>
<text x="219.8" y="81.8">Ø5H6/r6</text>
<text x="19.8" y="87.3">Ø12H7/p6</text>
<text x="20.4" y="92.8">Ø69H6/h5</text>
<text x="138.2" y="115.2">Ø16H7/g6</text>
<text x="158.7" y="115.3">Ø16S7/g6</text>
<text x="191.5" y="115.4">Ø5H7/r6</text>
<text x="361.8" y="193.3">60Si2Mn</text>
<text x="316.7" y="256.8">L. szt</text>
<text x="327.2" y="255.9">nr. normy/nr. rys</text>
<text x="363.4" y="255.9">Materiał</text>
<text x="382.6" y="255.8">Masa</text>
<text x="290.7" y="266">27.04.25</text>
<text x="260.8" y="272.7">mgr inż. B Stępień</text>
</g>
<g font-size="2.7">
<text x="360.6" y="207">EN AW-6063 T6</text>
<text x="261.2" y="264.9">M.Mikołajczyk</text>
<text x="261.2" y="268.2">B.Bańbor</text>
</g>
</svg>
